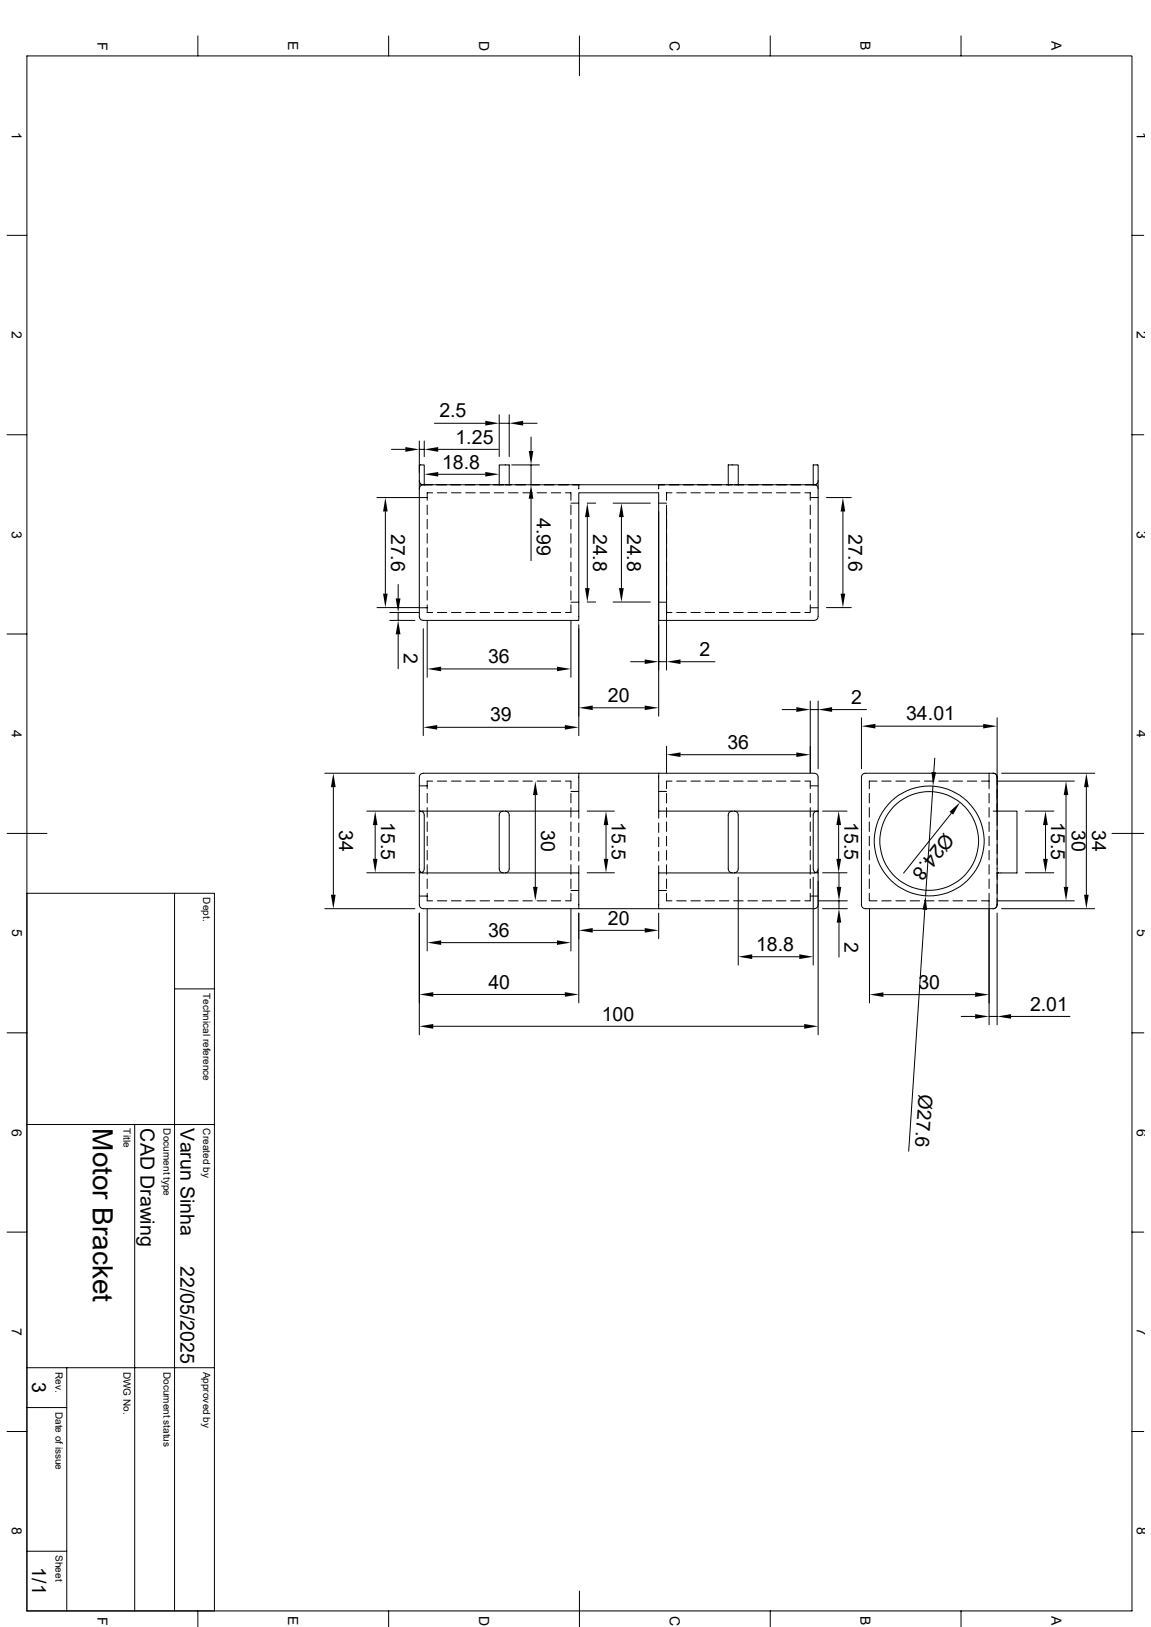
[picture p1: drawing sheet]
<svg xmlns="http://www.w3.org/2000/svg" width="297mm" height="420mm" viewBox="0 0 297 420" stroke-linecap="round" stroke-linejoin="round" font-family="sans-serif">
<g fill="none" stroke="#000" stroke-width=".26">
<path d="M6.9 14.4h285.2v401.4h-285.2zM51.1 9.3v5.1M100.3 9.3v5.1M149.5 9.3v10.3M198.8 9.3v5.1M248 9.3v5.1M1.8 60.7h5.1M292.1 60.7h3M1.8 112.2h5.1M101 116h3.6M108.2 113.8v8.2M108.2 116h1.3"/>
<path d="M109.5 113.8v4.1M112.1 109.3h13.1M113.1 116h15.5M128.8 107.1v10.8M128.8 109.3h2.6M131.4 107.1v10.8M135 109.3h3.6M137 112.8v3.6M292.1 112.2h3M97.3 128.4h10.8M99.4 132v21.2M108.2 124.1a1.04 1.04 0 0 0 .9 1h101.4"/>
<path d="M108.2 124.1v2.1M108.2 126.2v32.9l.3 .8 .7 .2h40.2v-32.9h20.6v57.7M108.2 124.1v-4.1h1.3v5.1M108.2 128.4h2M108.5 125.1h.3M109.2 125.1l-.7 .3-.3 .8M110.2 130.4v2.4M110.2 134.1v2.4M110.2 137.8v2.4M111.6 127.2h-1.4v2M112.9 127.2h2.4M113.1 122.4h12.1"/>
<path d="M116.5 127.2h2.5M120.2 127.2h2.4M123.9 127.2h2.4M127.6 127.2h2.4M128.8 125.1v-5.1h2.6v5.1M131.2 127.2h2.5M132 120h7.2M134.9 127.2h2.5M137 120v5.1M137 128.7v16M138.6 127.2h2.4M142.2 127.2h2.5"/>
<path d="M145.9 127.2h1.4v2M147.3 130.4v2.4M147.3 134.1v2.4M147.3 137.8v2.4M147.3 129.9h2.1M149.4 125.1v1.1M149.4 126.2h.1M151.5 129.9h2.2M151.6 133.5v18.3M158.2 129.9h9.6M160.4 133.5v18.3M170 125.1v1.1"/>
<path d="M170 126.2h.1M170 129.9h2M172 130.4v42.6M173.4 127.2h-1.4v2M174.6 127.2h2.5M178.3 127.2h2.4M181.9 127.2h2.5M185.6 127.2h2.5M187.9 125.1v-5.1h2.6v5.1M189.3 127.2h2.5M193 127.2h2.5M196.7 127.2h2.4"/>
<path d="M200.4 127.2h2.4M204 127.2h2.5M207.7 127.2h1.4v2M209.1 130.4v2.4M209.1 134.1v2.4M209.1 137.8v2.4M209.1 128.4h2M210.1 125.1l.7 .3 .3 .8M210.5 125.1h.4M211.1 124.1l-.1 .5-.5 .5M211.1 124.1v-4.1h-1.3v5.1M211.1 124.1v35l-.3 .8-.7 .2h-40.1v-1"/>
<path d="M213.3 128.4h6.4M217.5 132v21.2M97.3 156.8h10.8M100.6 158.1h7.5M102.7 150.9v3.6M102.7 158.1v2M108.2 156.9h2M110.2 141.4v2.5M110.2 145.1v2.5M110.2 148.8v2.5M110.2 152.5v2.4M110.2 156.1v2h1.4"/>
<path d="M112.9 158.1h2.4M116.5 158.1h2.5M120.2 158.1h2.4M123.9 158.1h2.4M127.6 158.1h2.4M131.2 158.1h2.5M134.9 158.1h2.5M138.6 158.1h2.4M142.2 158.1h2.5M147.3 141.4v2.5M147.3 145.1v2.5M147.3 148.8v2.5"/>
<path d="M147.3 152.5v2.4M147.3 156.1v2h-1.4M147.3 155.4h2.1M151.5 155.4h2.2M158.2 155.4h9.6M170 155.4h2M172 158.1h1.4M174.6 158.1h2.5M178.3 158.1h2.4M181.9 158.1h2.5M185.6 158.1h2.5M189.3 158.1h2.5"/>
<path d="M193 158.1h2.5M196.7 158.1h2.4M200.4 158.1h2.4M204 158.1h2.5M209.1 156.1v2h-1.4M209.1 141.4v2.5M209.1 145.1v2.5M209.1 148.8v2.5M209.1 152.5v2.4M209.1 156.9h2M213.3 156.8h6.4M1.8 163.7h5.1"/>
<path d="M100.6 160.1h6.5M102.7 163.7v8.9M109.2 162.3v27.6M110.2 160.3v14.5M113.8 172.7h29.9M147.3 160.3v14.5M149.4 161.3v28.6M162.7 170.8h3.7M170 170.8h2M175.6 170.8h8.9M292.1 163.7h3M83.8 199.6h23.3"/>
<path d="M112.8 187.7h33M149.4 199.6v9.8h-19M153 182.7h13.4M170 199.6h40.1l.5 .1 .4 .4 .1 67M170 199.6v9.8h18.9M170 199.6h-60.8l-.5 .1-.4 .4-.1 33.5 .3 .7 .7 .3h40.2v-9.3h-40.3a1.02 1.02 0 0 1-.9-1M172 192.7v6.8M175.6 194.8h29.9M201.8 183.2h3.7M209.1 181v18.5M209.1 183.2h2M211.1 181v17.5"/>
<path d="M214.7 183.2h8.9M222.3 185.3v13.2M225.9 187.5h27.8M241.2 195.7l-.2 3.6M255.2 199.6v4M256.2 199.6a1 1 0 0 1 1.1 1l-.3-.7-.7-.3h-33l-.7 .3-.3 .7v33l.3 .7 .7 .3h33l.7-.3 .3-.7M257.3 185.3v40M258.4 199.6h24.1M1.8 215.1h10.3M86 203.2v27.8M94.7 209.4h12.4M96.8 213v8.7"/>
<path d="M108.2 202.9h2M108.5 209.4l.7 .3 .3 .7v13.9l-.3 .7-.7 .3M110.2 204.8v2.5M110.2 208.5v2.4M110.2 212.2v2.4M110.2 215.9v2.4M110.2 219.5v2.5M111.6 201.6h-1.4v2M112.9 201.6h2.4M116.5 201.6h2.5M120.2 201.6h2.4M123.9 201.6h2.4"/>
<path d="M127.6 201.6h2.4M129.8 209.4l-.7 .3-.3 .7v13.9l.3 .7 .7 .3M130.4 209.4l.7 .3 .3 .7v13.9l-.3 .7-.7 .3M130.4 209.4h-22.2M131.2 201.6h2.5M134.9 201.6h2.5M138.1 205.2v23.7M138.6 201.6h2.4M142.2 201.6h2.5M145.9 201.6h1.4v2M147.3 204.8v2.5M147.3 208.5v2.4"/>
<path d="M147.3 212.2v2.4M147.3 215.9v2.4M147.3 219.5v2.5M147.3 204.3h2.1M149.4 209.4v1.8M149.4 212.4v2.5M149.4 216.1v2.5M149.4 219.8v2.5M151.5 209.4h7M156.4 213v8.7M170 209.4v1.8M170 212.4v2.5"/>
<path d="M170 216.1v2.5M170 219.8v2.5M170 204.3h2M172 204.8v2.5M172 208.5v2.4M172 212.2v2.4M172 215.9v2.4M172 219.5v2.5M173.4 201.6h-1.4v2M174.6 201.6h2.5M178.3 201.6h2.4M181.9 201.6h2.5"/>
<path d="M185.6 201.6h2.5M188.9 209.4l-.7 .3-.3 .7v13.9l.3 .7 .7 .3M188.9 209.4h22.2M189.3 201.6h2.5M189.5 209.4l.7 .3 .3 .7v13.9l-.3 .7-.7 .3M193 201.6h2.5M196.7 201.6h2.4M200.4 201.6h2.4M204 201.6h2.5M207.7 201.6h1.4v2M209.1 202.9h2M209.1 204.8v2.5"/>
<path d="M209.1 208.5v2.4M209.1 212.2v2.4M209.1 215.9v2.4M209.1 219.5v2.5M210.9 209.4l-.8 .3-.3 .7v13.9l.3 .7 .8 .3M212.3 209.4h6.3M216.4 213v8.7M224.3 204.8v2.5M224.3 208.5v2.4M224.3 212.2v2.4M224.3 215.9v2.4M224.3 219.5v2.5"/>
<path d="M226.3 201.6h-2v2M227.5 201.6h2.5M231.2 201.6h2.4M234.9 201.6h2.4M238.5 201.6h2.5M240.7 202.9l-1.9 28.4M242.2 201.6h2.5M245.5 209.9l-12.3 15.5M245.9 201.6h2.5M249.6 201.6h2.5M253.3 201.6h1.9M255.2 204.8v2.5"/>
<path d="M255.2 208.5v2.4M255.2 212.2v2.4M255.2 215.9v2.4M255.2 219.5v2.5M256.3 209.4h6.1v15.9h-4.8M257.3 209.4v3.7M257.4 201.6h19.8M264.6 209.4h7.3M269.8 213v8.7M275.1 205.2v23.7M280.3 203.2v27.8M286.9 215.1h8.2"/>
<path d="M6.9 230.6h48.4v185.2M45 230.6v185.2M83.8 234.6h23.3M94.7 225.3h12.4M108.2 231.3h2M108.2 225.3h.3M108.2 235.7v31.4M110.2 230.6v1.9h1.4M110.2 223.2v2.5M110.2 226.9v2.5M110.2 234.7v10.8M112.9 232.5h2.4"/>
<path d="M116.5 232.5h2.5M120.2 232.5h2.4M123.9 232.5h2.4M127.6 232.5h2.4M131.2 232.5h2.5M134.9 232.5h2.5M138.6 232.5h2.4M142.2 232.5h2.5M147.3 230.6v1.9h-1.4M147.3 223.2v2.5M147.3 226.9v2.5M147.3 229.9h2.1"/>
<path d="M147.3 234.7v10.8M149.4 235.7v23.2M149.4 223.5v1.8M151.5 225.3h7M170 223.5v1.8M170 229.9h2M170 235.7v6.6M172 230.6v1.9h1.4M172 223.2v2.5M172 226.9v2.5M174.6 232.5h2.5M178.3 232.5h2.4"/>
<path d="M181.9 232.5h2.5M185.6 232.5h2.5M189.3 232.5h2.5M190.5 226.4v22.7M193 232.5h2.5M196.7 232.5h2.4M200.4 232.5h2.4M204 232.5h2.5M209.1 231.3h2M209.1 230.6v1.9h-1.4M209.1 223.2v2.5M209.1 226.9v2.5"/>
<path d="M209.8 226.4v22.7M210.9 225.3h.2M211.1 224.3a1.02 1.02 0 0 1-.8 1h-40.3v9.3M211.1 233.6l-.3 .7-.7 .3h-60.7M211.2 232.5h7.5M212.3 225.3h6.3M212.3 234.6h6.4M216.5 225.3v3.6M216.5 232.5v2.1M216.5 238.2v8.9M224.3 230.6v1.9h2M224.3 223.2v2.5"/>
<path d="M224.3 226.9v2.5M224.4 234.7v24.2M227.5 232.5h2.5M231.2 232.5h2.4M234.9 232.5h2.4M238.5 232.5h2.5M238.6 234.9l-4.1 62.3M242.2 232.5h2.5M245.9 232.5h2.5M249.6 232.5h2.5M253.3 232.5h1.9M255.2 223.2v2.5"/>
<path d="M255.2 226.9v2.5M255.2 230.6v4M255.2 234.7v29.8M257.3 235.7v28.8M257.3 225.3h.3M257.3 233.6a1.01 1.01 0 0 1-1.1 1M257.3 225.3v8.3M257.4 232.5h19.8M258.4 234.6h24.1M264.6 225.3h7.3M45 255.3h10.3M111.8 256.7h34"/>
<path d="M113.8 243.3h29.9M153 240.2h13.4M194.1 247h12.1M228 256.8h23.6M1.8 266.6h5.1M111.8 264.9h95.7M248 262.4h3.6M255.2 262.4h2.1M260.9 262.4h15.2M292.1 266.6h3M6.9 290.3h48.4M34.8 290.3v125.5"/>
<path d="M1.8 318.1h5.1M292.1 318.1h3M6.9 353.1h48.4M17.2 353.1v62.7M1.8 369.5h5.1M6.9 363.3h10.3M292.1 369.5h3M6.9 400.4h10.3M51.1 415.8v4.1M100.3 415.8v4.1M149.5 410.7v9.2M198.8 415.8v4.1"/>
<path d="M248 415.8v4.1"/>
<circle cx="239.8" cy="217.1" r="12.7"/>
<circle cx="239.8" cy="217.1" r="14.2"/>
</g>
<g fill="#000">
<path d="M104.6 115.4l3.6 .6-3.6 .6zM109.5 116l3.6-.6v1.2zM125.2 108.6l3.6 .7-3.6 .6zM131.4 109.3l3.6-.7v1.3zM136.4 116.4h1.2l-.6 3.6zM99.4 128.4l.6 3.6h-1.2zM109.5 122.4l3.6-.6v1.2zM125.2 121.8l3.6 .6-3.6 .6zM137 125.1l.6 3.6h-1.2zM151.6 129.9l.5 3.6h-1.1zM160.4 129.9l.6 3.6h-1.3zM217.5 128.4l.6 3.6h-1.2z"/>
<path d="M98.8 153.2h1.2l-.6 3.6zM102.1 154.5h1.2l-.6 3.6zM151 151.8h1.1l-.5 3.6zM159.7 151.8h1.3l-.6 3.6zM216.9 153.2h1.2l-.6 3.6zM102.7 160.1l.6 3.6h-1.2zM110.2 172.7l3.6-.6v1.2zM143.7 172.1l3.6 .6-3.6 .6zM166.4 170.2l3.6 .6-3.6 .6zM172 170.8l3.6-.6v1.2zM109.2 187.7l3.6-.5v1.1zM145.8 187.2l3.6 .5-3.6 .6z"/>
<path d="M149.4 182.7l3.6-.6v1.2zM166.4 182.1l3.6 .6-3.6 .6zM172 194.8l3.6-.6v1.2zM205.5 182.5l3.6 .7-3.6 .6zM205.5 194.2l3.6 .6-3.6 .6zM211.1 183.2l3.6-.7v1.3zM222.3 187.5l3.6-.6v1.1zM240.4 199.3h1.2l-.9 3.6zM253.7 186.9l3.6 .6-3.6 .5zM86 199.6l.6 3.6h-1.2zM96.8 209.4l.6 3.6h-1.2zM138.1 201.6l.6 3.6h-1.2z"/>
<path d="M156.4 209.4l.6 3.6h-1.2zM216.4 209.4l.6 3.6h-1.2zM245 209.5l2.7-2.4-1.7 3.2zM269.8 209.4l.6 3.6h-1.2zM275.1 201.6l.6 3.6h-1.2zM280.3 199.6l.6 3.6h-1.2zM85.4 231h1.2l-.6 3.6zM96.2 221.7h1.2l-.6 3.6zM137.5 228.9h1.2l-.6 3.6zM149.4 240.2l3.6-.6v1.1zM155.8 221.7h1.2l-.6 3.6zM166.4 239.6l3.6 .6-3.6 .5z"/>
<path d="M215.8 221.7h1.2l-.6 3.6zM215.9 228.9h1.2l-.6 3.6zM216.5 234.6l.6 3.6h-1.2zM238.8 231.3l.4 3.6-1.2-.1zM269.2 221.7h1.2l-.6 3.6zM274.5 228.9h1.2l-.6 3.6zM279.7 231h1.2l-.6 3.6zM108.2 256.7l3.6-.6v1.2zM110.2 243.3l3.6-.6v1.2zM143.7 242.7l3.6 .6-3.6 .6zM145.8 256.1l3.6 .6-3.6 .6zM190.5 247l3.6-.7v1.3z"/>
<path d="M206.2 246.3l3.6 .7-3.6 .6zM224.4 256.8l3.6-.6v1.1zM251.6 256.2l3.6 .6-3.6 .5zM108.2 264.9l3.6-.6v1.3zM207.5 264.3l3.6 .6-3.6 .7zM251.6 261.8l3.6 .6-3.6 .6zM257.3 262.4l3.6-.6v1.2z"/>
</g>
<text font-size="7.2" x="23.9" y="291.3" transform="rotate(90 23.9 291.3)">Motor Bracket</text>
<g font-size="5">
<text x="113.4" y="107.7">2.5</text>
<text x="117.6" y="114.5">1.25</text>
<text x="114.1" y="120.9">18.8</text>
<text x="101" y="137.8" transform="rotate(90 101 137.8)">27.6</text>
<text x="138.5" y="133.7" transform="rotate(90 138.5 133.7)">4.99</text>
<text x="153" y="137.8" transform="rotate(90 153 137.8)">24.8</text>
<text x="161.8" y="137.8" transform="rotate(90 161.8 137.8)">24.8</text>
<text x="219" y="137.8" transform="rotate(90 219 137.8)">27.6</text>
<text x="104.2" y="168.7" transform="rotate(90 104.2 168.7)">2</text>
<text x="126" y="171.2">36</text>
<text x="180.5" y="169.4">2</text>
<text x="156.9" y="181.2">20</text>
<text x="219.6" y="181.7">2</text>
<text x="233.8" y="186">34.01</text>
<text x="126.5" y="186.2">39</text>
<text x="187.7" y="193.3">36</text>
<text x="87.5" y="214.3" transform="rotate(90 87.5 214.3)">34</text>
<text x="98.3" y="212.3" transform="rotate(90 98.3 212.3)">15.5</text>
<text x="139.7" y="214.3" transform="rotate(90 139.7 214.3)">30</text>
<text x="157.9" y="212.3" transform="rotate(90 157.9 212.3)">15.5</text>
<text x="217.9" y="212.3" transform="rotate(90 217.9 212.3)">15.5</text>
<text x="243.7" y="214.7" transform="rotate(128 243.7 214.7)">Ø24.8</text>
<text x="271.3" y="212.3" transform="rotate(90 271.3 212.3)">15.5</text>
<text x="276.6" y="214.3" transform="rotate(90 276.6 214.3)">30</text>
<text x="281.9" y="214.3" transform="rotate(90 281.9 214.3)">34</text>
<text x="156.9" y="238.7">20</text>
<text x="126" y="241.8">36</text>
<text x="195.1" y="245.4">18.8</text>
<text x="217.9" y="243.1" transform="rotate(90 217.9 243.1)">2</text>
<text x="126.1" y="255.2">40</text>
<text x="237" y="255.2">30</text>
<text x="155.3" y="263.4">100</text>
<text x="265.8" y="260.9">2.01</text>
<text x="237.1" y="282.4" transform="rotate(94 237.1 282.4)">Ø27.6</text>
<text x="36.3" y="291.3" transform="rotate(90 36.3 291.3)">CAD Drawing</text>
<text x="46.6" y="291.3" transform="rotate(90 46.6 291.3)">Varun Sinha</text>
<text x="46.6" y="326.9" transform="rotate(90 46.6 326.9)">22/05/2025</text>
<text x="8.3" y="356.8" transform="rotate(90 8.3 356.8)">3</text>
<text x="8.3" y="404.6" transform="rotate(90 8.3 404.6)">1/1</text>
</g>
<g font-size="3.6">
<text x="25.1" y="10.8" transform="rotate(90 25.1 10.8)">F</text>
<text x="74.4" y="10.7" transform="rotate(90 74.4 10.7)">E</text>
<text x="123.6" y="10.5" transform="rotate(90 123.6 10.5)">D</text>
<text x="172.8" y="10.5" transform="rotate(90 172.8 10.5)">C</text>
<text x="222.1" y="10.7" transform="rotate(90 222.1 10.7)">B</text>
<text x="271.3" y="10.7" transform="rotate(90 271.3 10.7)">A</text>
<text x="3.1" y="34" transform="rotate(90 3.1 34)">1</text>
<text x="293.4" y="34" transform="rotate(90 293.4 34)">1</text>
<text x="3.1" y="85.5" transform="rotate(90 3.1 85.5)">2</text>
<text x="293.4" y="85.5" transform="rotate(90 293.4 85.5)">2</text>
<text x="3.1" y="136.9" transform="rotate(90 3.1 136.9)">3</text>
<text x="293.4" y="136.9" transform="rotate(90 293.4 136.9)">3</text>
<text x="3.1" y="188.4" transform="rotate(90 3.1 188.4)">4</text>
<text x="293.4" y="188.4" transform="rotate(90 293.4 188.4)">4</text>
<text x="3.1" y="239.9" transform="rotate(90 3.1 239.9)">5</text>
<text x="293.4" y="239.9" transform="rotate(90 293.4 239.9)">5</text>
<text x="3.1" y="291.3" transform="rotate(90 3.1 291.3)">6</text>
<text x="293.4" y="291.3" transform="rotate(90 293.4 291.3)">6</text>
<text x="3.1" y="342.8" transform="rotate(90 3.1 342.8)">7</text>
<text x="293.4" y="342.8" transform="rotate(90 293.4 342.8)">7</text>
<text x="3.1" y="394.3" transform="rotate(90 3.1 394.3)">8</text>
<text x="293.4" y="394.3" transform="rotate(90 293.4 394.3)">8</text>
<text x="25.1" y="417.3" transform="rotate(90 25.1 417.3)">F</text>
<text x="74.4" y="417.2" transform="rotate(90 74.4 417.2)">E</text>
<text x="123.6" y="417.1" transform="rotate(90 123.6 417.1)">D</text>
<text x="172.8" y="417.1" transform="rotate(90 172.8 417.1)">C</text>
<text x="222.1" y="417.2" transform="rotate(90 222.1 417.2)">B</text>
<text x="271.3" y="417.2" transform="rotate(90 271.3 417.2)">A</text>
</g>
<g font-size="2.6">
<text x="52.5" y="231.6" transform="rotate(90 52.5 231.6)">Dept.</text>
<text x="52.5" y="256.3" transform="rotate(90 52.5 256.3)">Technical reference</text>
<text x="31.9" y="291.3" transform="rotate(90 31.9 291.3)">Title</text>
<text x="42.2" y="291.3" transform="rotate(90 42.2 291.3)">Document type</text>
<text x="52.5" y="291.3" transform="rotate(90 52.5 291.3)">Created by</text>
<text x="14.4" y="354.1" transform="rotate(90 14.4 354.1)">Rev.</text>
<text x="31.9" y="354.1" transform="rotate(90 31.9 354.1)">DWG No.</text>
<text x="42.2" y="354.1" transform="rotate(90 42.2 354.1)">Document status</text>
<text x="52.5" y="354.1" transform="rotate(90 52.5 354.1)">Approved by</text>
<text x="14.4" y="364.4" transform="rotate(90 14.4 364.4)">Date of issue</text>
<text x="14.4" y="401.4" transform="rotate(90 14.4 401.4)">Sheet</text>
</g>
</svg>
